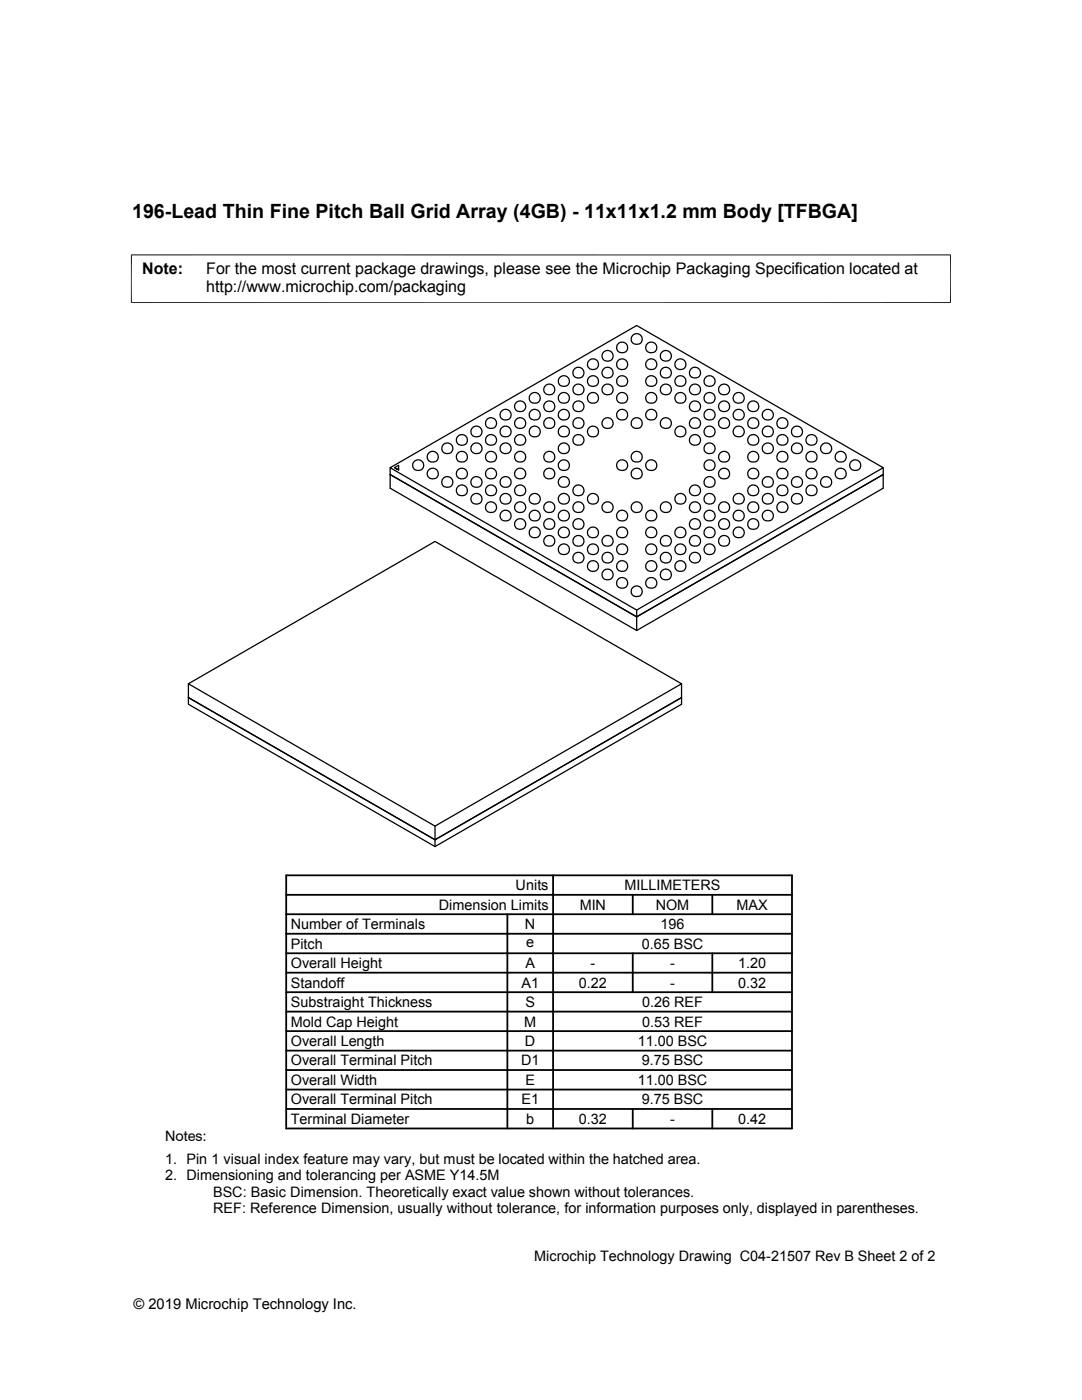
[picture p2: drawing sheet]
<svg xmlns="http://www.w3.org/2000/svg" width="216mm" height="279mm" viewBox="0 0 216 279" stroke-linecap="round" stroke-linejoin="round" font-family="sans-serif">
<g fill="none" stroke="#000" stroke-width=".25">
<path d="M111.7 78.7a1.08 1.08 0 0 1 1.8 .3 1.08 1.08 0 0 1-1 1.5 1.08 1.08 0 0 1-1.1-1.4zM111.7 75.3a1.08 1.08 0 0 1 1.8 .4 1.08 1.08 0 0 1-1 1.5 1.08 1.08 0 0 1-1.1-1.4zM129.2 68.6a1.08 1.08 0 0 1 1.7 .3 1.08 1.08 0 0 1-.9 1.5 1.08 1.08 0 0 1-1.1-1.4zM129.2 78.7a1.08 1.08 0 0 1 1.7 .3 1.08 1.08 0 0 1-.9 1.5 1.08 1.08 0 0 1-1.1-1.4zM129.2 75.3a1.08 1.08 0 0 1 1.7 .4 1.08 1.08 0 0 1-.9 1.5 1.08 1.08 0 0 1-1.1-1.4zM77.9 93.3l49.1-28.3 49.2 28.3-49.2 28.5zM77.9 93.3v4.1l49.1 28.4 49.2-28.4v-4.1M77.9 94.7l49.1 28.4 49.2-28.4M78.7 93.3l.8 .5zM78.7 93.3l.8-.4v.9M85.6 90.4a1.08 1.08 0 0 1 1.7 .3 1.08 1.08 0 0 1-.9 1.6 1.08 1.08 0 0 1-1.1-1.4zM94.3 95.4a1.09 1.09 0 0 1 1.7 .4 1.09 1.09 0 0 1-.9 1.5 1.09 1.09 0 0 1-1.1-1.4z"/>
<path d="M94.3 85.4a1.08 1.08 0 0 1 1.7 .3 1.08 1.08 0 0 1-.9 1.5 1.08 1.08 0 0 1-1.1-1.4zM94.3 98.8a1.08 1.08 0 0 1 1.7 .4 1.08 1.08 0 0 1-.9 1.5 1.08 1.08 0 0 1-1.1-1.4zM103 80.3a1.08 1.08 0 0 1 1.7 .4 1.08 1.08 0 0 1-.9 1.5 1.08 1.08 0 0 1-1.1-1.4zM103 97.1a1.08 1.08 0 0 1 1.8 .4 1.08 1.08 0 0 1-1 1.5 1.08 1.08 0 0 1-1.1-1.4zM103 90.4a1.08 1.08 0 0 1 1.8 .3 1.08 1.08 0 0 1-1 1.6 1.08 1.08 0 0 1-1.1-1.4zM103 87a1.08 1.08 0 0 1 1.7 .4 1.08 1.08 0 0 1-.9 1.5 1.08 1.08 0 0 1-1.1-1.4zM111.7 95.4a1.09 1.09 0 0 1 1.8 .4 1.09 1.09 0 0 1-.9 1.5 1.09 1.09 0 0 1-1.2-1.4zM111.7 98.8a1.08 1.08 0 0 1 1.8 .4 1.08 1.08 0 0 1-1 1.5 1.08 1.08 0 0 1-1.1-1.4zM103 103.8a1.08 1.08 0 0 1 1.7 .4 1.08 1.08 0 0 1-.9 1.5 1.08 1.08 0 0 1-1.1-1.4zM111.7 108.9a1.08 1.08 0 0 1 1.8 .3 1.08 1.08 0 0 1-1 1.5 1.08 1.08 0 0 1-1.1-1.4zM111.7 102.1a1.08 1.08 0 0 1 1.8 .4 1.08 1.08 0 0 1-1 1.5 1.08 1.08 0 0 1-1.1-1.4zM120.4 107.2a1.08 1.08 0 0 1 1.8 .3 1.08 1.08 0 0 1-.9 1.5 1.08 1.08 0 0 1-1.1-1.3z"/>
<path d="M129.2 108.9a1.08 1.08 0 0 1 1.7 .3 1.08 1.08 0 0 1-.9 1.5 1.08 1.08 0 0 1-1.1-1.4zM129.2 102.1a1.08 1.08 0 0 1 1.7 .4 1.08 1.08 0 0 1-.9 1.5 1.08 1.08 0 0 1-1.1-1.4zM129.2 115.6a1.08 1.08 0 0 1 1.7 .3 1.08 1.08 0 0 1-.9 1.5 1.08 1.08 0 0 1-1.1-1.4zM37.6 136.5l49.2-28.4 49.2 28.4-49.2 28.4zM37.6 136.5v2.7l49.2 28.4 49.2-28.4-49.2 28.4-49.2-28.4v1.3l49.2 28.5 49.2-28.5v-4M127 121.8v4M86.8 164.9v4.1"/>
<circle cx="106.7" cy="79.4" r="1.11"/>
<circle cx="109.6" cy="77.8" r="1.1"/>
<circle cx="115.4" cy="77.8" r="1.1"/>
<circle cx="115.4" cy="74.4" r="1.11"/>
<circle cx="118.3" cy="72.7" r="1.1"/>
<circle cx="118.3" cy="76.1" r="1.1"/>
<circle cx="118.4" cy="79.4" r="1.11"/>
<circle cx="121.2" cy="77.8" r="1.11"/>
<circle cx="121.3" cy="74.4" r="1.11"/>
<circle cx="121.3" cy="71" r="1.11"/>
<circle cx="124.1" cy="76.1" r="1.11"/>
<circle cx="124.1" cy="72.7" r="1.1"/>
<circle cx="124.1" cy="69.4" r="1.11"/>
<circle cx="124.2" cy="79.4" r="1.11"/>
<circle cx="127" cy="67.7" r="1.11"/>
<circle cx="130" cy="72.7" r="1.11"/>
<circle cx="132.9" cy="77.8" r="1.1"/>
<circle cx="132.9" cy="71" r="1.1"/>
<circle cx="132.9" cy="74.4" r="1.11"/>
<circle cx="135.8" cy="72.7" r="1.1"/>
<circle cx="135.8" cy="79.4" r="1.11"/>
<circle cx="135.8" cy="76" r="1.1"/>
<circle cx="138.7" cy="74.4" r="1.11"/>
<circle cx="138.7" cy="77.8" r="1.11"/>
<circle cx="141.6" cy="76.1" r="1.11"/>
<circle cx="141.6" cy="79.4" r="1.11"/>
<circle cx="144.5" cy="77.8" r="1.1"/>
<circle cx="147.4" cy="79.4" r="1.11"/>
<circle cx="83.4" cy="92.9" r="1.1"/>
<circle cx="86.4" cy="94.5" r="1.11"/>
<circle cx="89.3" cy="89.5" r="1.1"/>
<circle cx="89.3" cy="96.2" r="1.11"/>
<circle cx="92.2" cy="94.5" r="1.1"/>
<circle cx="92.2" cy="97.9" r="1.11"/>
<circle cx="92.2" cy="87.8" r="1.1"/>
<circle cx="92.2" cy="91.2" r="1.11"/>
<circle cx="95.1" cy="89.5" r="1.11"/>
<circle cx="98" cy="87.8" r="1.11"/>
<circle cx="98" cy="91.2" r="1.11"/>
<circle cx="98" cy="94.5" r="1.1"/>
<circle cx="98" cy="84.5" r="1.11"/>
<circle cx="98" cy="97.9" r="1.11"/>
<circle cx="100.9" cy="82.8" r="1.1"/>
<circle cx="100.9" cy="89.5" r="1.1"/>
<circle cx="100.9" cy="86.1" r="1.11"/>
<circle cx="100.9" cy="99.6" r="1.1"/>
<circle cx="100.9" cy="96.2" r="1.11"/>
<circle cx="103.8" cy="94.5" r="1.11"/>
<circle cx="103.8" cy="84.4" r="1.11"/>
<circle cx="106.7" cy="99.6" r="1.11"/>
<circle cx="106.7" cy="82.8" r="1.1"/>
<circle cx="106.7" cy="86.1" r="1.11"/>
<circle cx="109.6" cy="94.5" r="1.1"/>
<circle cx="109.6" cy="81.1" r="1.1"/>
<circle cx="109.6" cy="84.4" r="1.11"/>
<circle cx="109.6" cy="91.2" r="1.11"/>
<circle cx="112.5" cy="82.8" r="1.11"/>
<circle cx="112.5" cy="89.5" r="1.11"/>
<circle cx="112.5" cy="86.1" r="1.11"/>
<circle cx="112.6" cy="92.8" r="1.11"/>
<circle cx="115.4" cy="87.8" r="1.11"/>
<circle cx="115.4" cy="84.5" r="1.11"/>
<circle cx="115.4" cy="97.9" r="1.11"/>
<circle cx="115.4" cy="81.1" r="1.11"/>
<circle cx="118.3" cy="86.1" r="1.11"/>
<circle cx="118.3" cy="99.6" r="1.1"/>
<circle cx="121.3" cy="84.4" r="1.11"/>
<circle cx="124.1" cy="82.8" r="1.1"/>
<circle cx="124.1" cy="92.9" r="1.11"/>
<circle cx="127" cy="94.5" r="1.1"/>
<circle cx="127" cy="84.5" r="1.11"/>
<circle cx="127.1" cy="91.1" r="1.11"/>
<circle cx="130" cy="82.8" r="1.11"/>
<circle cx="130" cy="92.8" r="1.11"/>
<circle cx="132.9" cy="84.5" r="1.11"/>
<circle cx="135.8" cy="86.1" r="1.11"/>
<circle cx="135.8" cy="99.5" r="1.1"/>
<circle cx="138.7" cy="81.1" r="1.11"/>
<circle cx="138.7" cy="97.9" r="1.11"/>
<circle cx="138.7" cy="87.8" r="1.11"/>
<circle cx="138.7" cy="84.5" r="1.11"/>
<circle cx="141.6" cy="99.6" r="1.11"/>
<circle cx="141.6" cy="82.8" r="1.1"/>
<circle cx="141.6" cy="89.5" r="1.1"/>
<circle cx="141.6" cy="96.2" r="1.11"/>
<circle cx="141.6" cy="86.1" r="1.11"/>
<circle cx="141.6" cy="92.9" r="1.1"/>
<circle cx="144.5" cy="94.5" r="1.1"/>
<circle cx="144.5" cy="84.5" r="1.11"/>
<circle cx="144.5" cy="91.1" r="1.11"/>
<circle cx="144.5" cy="81.1" r="1.1"/>
<circle cx="147.4" cy="99.6" r="1.11"/>
<circle cx="147.4" cy="86.2" r="1.11"/>
<circle cx="147.4" cy="82.8" r="1.11"/>
<circle cx="150.3" cy="87.8" r="1.11"/>
<circle cx="150.3" cy="94.5" r="1.1"/>
<circle cx="150.3" cy="84.5" r="1.11"/>
<circle cx="150.3" cy="97.9" r="1.11"/>
<circle cx="150.3" cy="81.1" r="1.11"/>
<circle cx="150.3" cy="91.2" r="1.11"/>
<circle cx="153.2" cy="82.8" r="1.1"/>
<circle cx="153.2" cy="89.5" r="1.1"/>
<circle cx="153.2" cy="99.6" r="1.1"/>
<circle cx="153.2" cy="86.1" r="1.11"/>
<circle cx="153.2" cy="96.2" r="1.11"/>
<circle cx="156.1" cy="87.8" r="1.11"/>
<circle cx="156.1" cy="97.9" r="1.11"/>
<circle cx="156.1" cy="91.2" r="1.11"/>
<circle cx="156.1" cy="94.5" r="1.11"/>
<circle cx="156.1" cy="84.5" r="1.11"/>
<circle cx="159" cy="99.6" r="1.11"/>
<circle cx="159" cy="89.5" r="1.11"/>
<circle cx="159" cy="96.2" r="1.11"/>
<circle cx="159" cy="86.1" r="1.11"/>
<circle cx="161.9" cy="94.5" r="1.1"/>
<circle cx="161.9" cy="87.8" r="1.1"/>
<circle cx="161.9" cy="97.9" r="1.11"/>
<circle cx="162" cy="91.2" r="1.11"/>
<circle cx="164.8" cy="89.5" r="1.11"/>
<circle cx="164.8" cy="96.2" r="1.11"/>
<circle cx="167.7" cy="94.5" r="1.11"/>
<circle cx="167.8" cy="91.2" r="1.11"/>
<circle cx="170.6" cy="92.9" r="1.1"/>
<circle cx="98" cy="101.3" r="1.1"/>
<circle cx="100.9" cy="102.9" r="1.11"/>
<circle cx="103.8" cy="101.3" r="1.11"/>
<circle cx="106.7" cy="106.3" r="1.1"/>
<circle cx="106.7" cy="102.9" r="1.11"/>
<circle cx="109.6" cy="101.3" r="1.1"/>
<circle cx="109.6" cy="104.6" r="1.1"/>
<circle cx="109.6" cy="107.9" r="1.11"/>
<circle cx="112.5" cy="106.3" r="1.11"/>
<circle cx="115.4" cy="101.3" r="1.11"/>
<circle cx="115.4" cy="111.3" r="1.1"/>
<circle cx="115.4" cy="104.6" r="1.11"/>
<circle cx="115.4" cy="107.9" r="1.11"/>
<circle cx="118.3" cy="113" r="1.1"/>
<circle cx="118.3" cy="106.3" r="1.1"/>
<circle cx="118.3" cy="109.7" r="1.1"/>
<circle cx="121.2" cy="101.3" r="1.11"/>
<circle cx="121.3" cy="114.6" r="1.11"/>
<circle cx="121.3" cy="111.3" r="1.11"/>
<circle cx="124.1" cy="116.4" r="1.11"/>
<circle cx="124.1" cy="106.3" r="1.1"/>
<circle cx="124.1" cy="113" r="1.1"/>
<circle cx="124.1" cy="109.6" r="1.11"/>
<circle cx="124.2" cy="102.9" r="1.11"/>
<circle cx="127" cy="118" r="1.1"/>
<circle cx="127" cy="101.3" r="1.1"/>
<circle cx="130" cy="113" r="1.11"/>
<circle cx="130" cy="106.3" r="1.11"/>
<circle cx="132.9" cy="101.3" r="1.11"/>
<circle cx="132.9" cy="111.3" r="1.1"/>
<circle cx="132.9" cy="114.7" r="1.11"/>
<circle cx="132.9" cy="107.9" r="1.11"/>
<circle cx="135.8" cy="106.3" r="1.1"/>
<circle cx="135.8" cy="113" r="1.1"/>
<circle cx="135.8" cy="109.6" r="1.1"/>
<circle cx="138.7" cy="104.6" r="1.11"/>
<circle cx="138.7" cy="108" r="1.11"/>
<circle cx="138.7" cy="111.3" r="1.11"/>
<circle cx="138.7" cy="101.3" r="1.11"/>
<circle cx="141.6" cy="106.3" r="1.1"/>
<circle cx="141.6" cy="109.6" r="1.11"/>
<circle cx="141.6" cy="102.9" r="1.11"/>
<circle cx="144.5" cy="101.3" r="1.1"/>
<circle cx="144.5" cy="107.9" r="1.11"/>
<circle cx="144.5" cy="104.6" r="1.1"/>
<circle cx="147.4" cy="102.9" r="1.11"/>
<circle cx="147.4" cy="106.3" r="1.11"/>
<circle cx="150.3" cy="101.3" r="1.1"/>
<circle cx="150.3" cy="104.6" r="1.1"/>
<circle cx="153.2" cy="102.9" r="1.11"/>
<circle cx="156.1" cy="101.3" r="1.11"/>
</g>
<path d="M26.1 50.9h163.7M26.2 50.8v9.7M189.7 50.8v9.7M26.1 60.4h163.7" fill="none" stroke="#000" stroke-width=".2"/>
<g fill="none" stroke="#000" stroke-width=".36">
<path d="M57.1 174.7h100.9v50.5h-100.9zM57.1 178.6h100.9M110.4 174.7v50.5M126.3 178.6v3.9M142.1 178.6v3.9M57.1 194.1h100.9M57.1 190.2h100.9M57.1 186.4h100.9M57.1 182.5h100.9M57.1 198h100.9M101.2 182.5v42.7M126.3 190.2v7.8"/>
<path d="M142.1 190.2v7.8M57.1 209.7h100.9M57.1 201.9h100.9M57.1 217.4h100.9M57.1 213.6h100.9M57.1 205.8h100.9M57.1 221.3h100.9M126.3 221.3v3.9M142.1 221.3v3.9"/>
</g>
<text font-size="3.9" x="26.4" y="43.5">196-Lead Thin Fine Pitch Ball Grid Array (4GB) - 11x11x1.2 mm Body [TFBGA]</text>
<g font-size="3.2">
<text x="28.4" y="54.6">Note:</text>
<text x="41.1" y="58.3">http://www.microchip.com/packaging</text>
<text x="41.1" y="54.6">For the most current package drawings, please see the Microchip Packaging Specification located at</text>
</g>
<g font-size="2.9">
<text x="102.9" y="177.7">Units</text>
<text x="124.6" y="177.7">MILLIMETERS</text>
<text x="58" y="185.4">Number of Terminals</text>
<text x="87.6" y="181.5">Dimension Limits</text>
<text x="104.8" y="185.4">N</text>
<text x="115.7" y="181.5">MIN</text>
<text x="130.8" y="181.5">NOM</text>
<text x="131.8" y="185.4">196</text>
<text x="147" y="181.5">MAX</text>
<text x="58" y="189.3">Pitch</text>
<text x="105" y="189">e</text>
<text x="128" y="189.3">0.65 BSC</text>
<text x="58" y="193.2">Overall Height</text>
<text x="58" y="197.1">Standoff</text>
<text x="104.1" y="197.1">A1</text>
<text x="104.8" y="193.2">A</text>
<text x="115.5" y="197.1">0.22</text>
<text x="117.8" y="193.2">-</text>
<text x="133.7" y="193.2">-</text>
<text x="133.7" y="197.1">-</text>
<text x="147.3" y="193.2">1.20</text>
<text x="147.3" y="197.1">0.32</text>
<text x="58" y="201">Substraight Thickness</text>
<text x="104.8" y="201">S</text>
<text x="128.1" y="201">0.26 REF</text>
<text x="58" y="208.7">Overall Length</text>
<text x="58" y="204.9">Mold Cap Height</text>
<text x="104.6" y="204.9">M</text>
<text x="104.8" y="208.7">D</text>
<text x="127.3" y="208.7">11.00 BSC</text>
<text x="128.1" y="204.9">0.53 REF</text>
<text x="58" y="212.6">Overall Terminal Pitch</text>
<text x="104" y="212.6">D1</text>
<text x="128" y="212.6">9.75 BSC</text>
<text x="58" y="216.5">Overall Width</text>
<text x="58" y="220.4">Overall Terminal Pitch</text>
<text x="104" y="220.4">E1</text>
<text x="104.8" y="216.5">E</text>
<text x="127.3" y="216.5">11.00 BSC</text>
<text x="128" y="220.4">9.75 BSC</text>
<text x="32.9" y="227.6">Notes:</text>
<text x="58" y="224.3">Terminal Diameter</text>
<text x="105" y="224.3">b</text>
<text x="115.5" y="224.3">0.32</text>
<text x="133.7" y="224.3">-</text>
<text x="147.3" y="224.3">0.42</text>
<text x="32.9" y="232.2">1. Pin 1 visual index feature may vary, but must be located within the hatched area.</text>
<text x="32.9" y="235.5">2. Dimensioning and tolerancing per ASME Y14.5M</text>
<text x="42.5" y="238.8">BSC: Basic Dimension. Theoretically exact value shown without tolerances.</text>
<text x="42.5" y="242.2">REF: Reference Dimension, usually without tolerance, for information purposes only, displayed in parentheses.</text>
<text x="106.6" y="251.7">Microchip Technology Drawing C04-21507 Rev B Sheet 2 of 2</text>
<text x="26.6" y="261.3">© 2019 Microchip Technology Inc.</text>
</g>
</svg>
